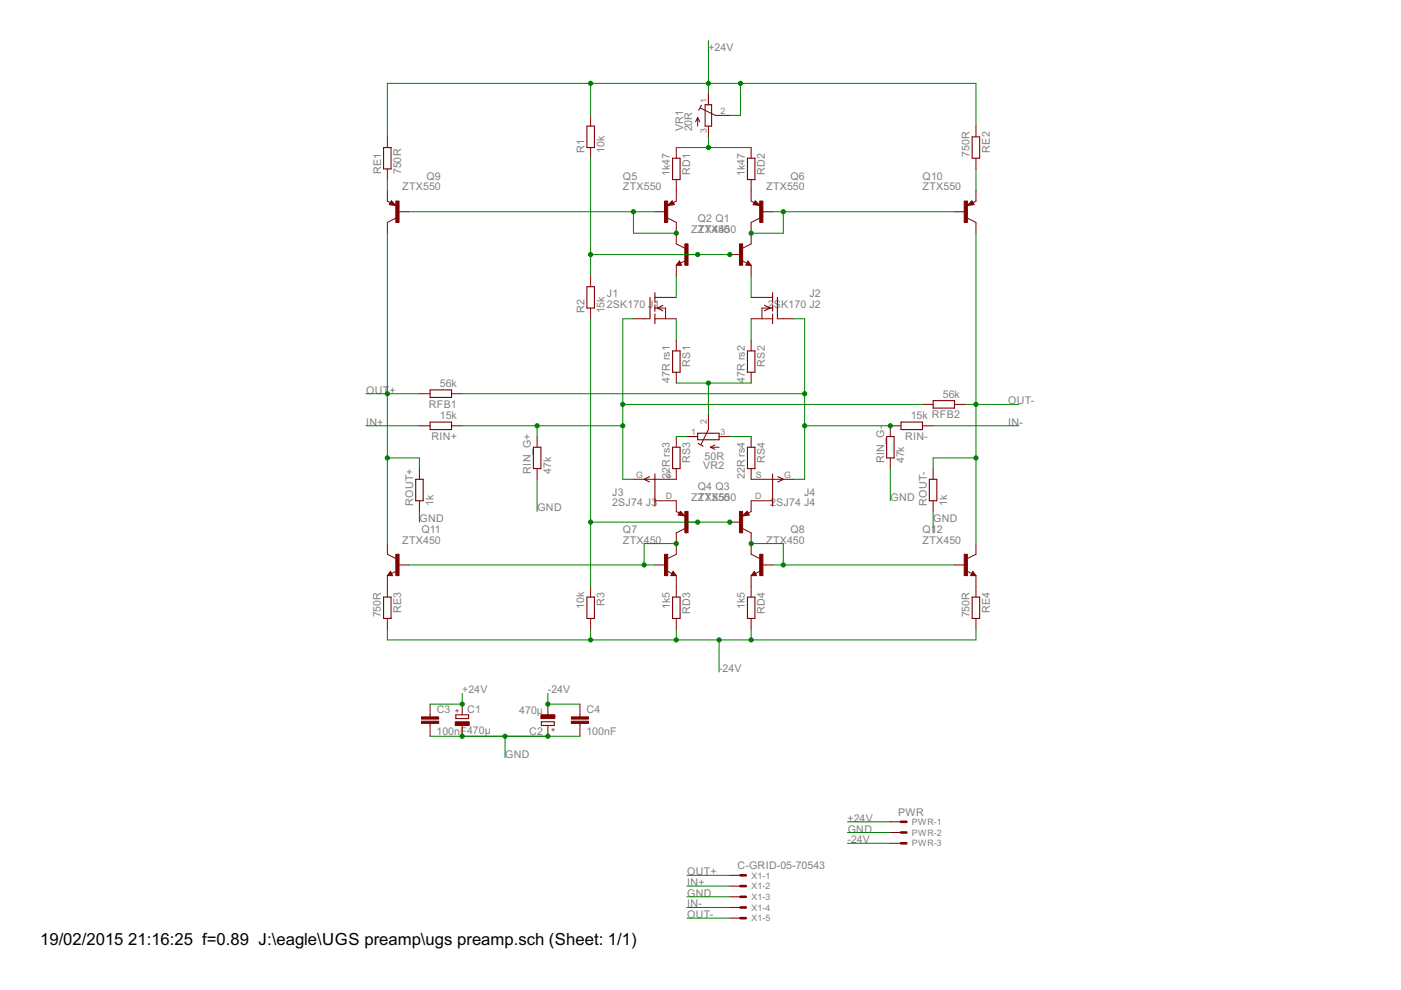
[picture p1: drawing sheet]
<svg xmlns="http://www.w3.org/2000/svg" width="297mm" height="210mm" viewBox="0 0 297 210" stroke-linecap="round" stroke-linejoin="round" font-family="sans-serif">
<g fill="none" stroke="#800000" stroke-width=".23">
<path d="M81.3 31.3h1.6v4.5h-1.6zM124.4 26.7h1.6v4.6h-1.6zM142.6 33.5h1.6v4.6h-1.6zM148.7 22.3l-.6 1M149.5 22.2h1.4v4.5h-1.4zM158.5 33.5h1.6v4.6h-1.6zM206.1 29h1.6v4.5h-1.6zM83 43.2h.4l-.4-.2-.2 .3 .9 .1-.7-.7-.3 .6M142.5 43.2h-.4l.4-.2 .2 .3-.9 .1 .7-.7 .3 .6M144.1 55.8l-.1 .2h.3l-.2-.4-.5 .5h.7M158.6 55.8l.1 .2h-.3l.2-.4 .4 .5h-.6M160.2 43.2h.3l-.3-.2-.2 .3 .9 .1-.7-.7-.4 .6"/>
<path d="M206 43.2h-.3l.3-.2 .2 .3-.9 .1 .7-.7 .4 .6M124.4 60.8h1.6v4.5h-1.6zM137.8 63.1v4.5M138.9 62v2.1M138.9 64.6v1.4M138.9 66.6v2M140.5 64.7l-1.1 .6 1.1 .6M142.6 74.4h1.6v4.5h-1.6zM158.5 74.4h1.6v4.5h-1.6zM162.1 64.7l1.1 .6-1.1 .6M163.8 62v2.1M163.8 64.6v1.4"/>
<path d="M163.8 66.6v2M164.8 63.1v4.5M91.2 89.5h4.5v1.6h-4.5zM91.2 82.7h4.5v1.6h-4.5zM113.1 94.8h1.6v4.6h-1.6zM142.6 94.8h1.6v4.6h-1.6zM147.9 91.9h4.6v1.3h-4.6zM148 94l1.1 .6M158.5 94.8h1.6v4.6h-1.6zM188 92.6h1.6v4.5h-1.6zM191 89.5h4.6v1.6h-4.6zM197.8 84.9h4.6v1.6h-4.6z"/>
<path d="M88.1 101.6h1.6v4.6h-1.6zM137.7 101.1l-1.1 .5 1.1 .6M138.9 100.5v6.8M144.3 109h.3l-.3-.2-.2 .3 .9 .1-.7-.7-.3 .6M158.4 109h-.4l.4-.2 .2 .3-.9 .1 .7-.7 .3 .6M163.8 100.5v6.8M164.9 101.1l1.2 .5-1.2 .6M197 101.6h1.6v4.6h-1.6zM81.3 126.6h1.6v4.5h-1.6zM82.8 121.6l-.1 .2h.3l-.2-.4-.5 .5h.7M124.4 126.6h1.6v4.5h-1.6zM142.6 126.6h1.6v4.5h-1.6z"/>
<path d="M142.7 121.6l.1 .2h-.3l.2-.4 .5 .5h-.7M158.5 126.6h1.6v4.5h-1.6zM160 121.6l-.2 .2h.4l-.2-.4-.5 .5h.7M206.1 126.6h1.6v4.5h-1.6zM206.2 121.6l.2 .2h-.4l.2-.4 .5 .5h-.7M96.6 151.6h2.8v.8h-2.8zM114.8 153h2.7v.8h-2.7z"/>
</g>
<g fill="none" stroke="#800000" stroke-width=".21">
<path d="M150.2 19.9v2.3M82.1 29v2.3M82.1 35.8v2.3M125.2 24.5v2.2M125.2 31.3v2.2M143.4 31.3v2.2M143.4 38.1v4.5l-.7 .4M147.9 24.9v1.8M147.9 24.9l-.4 .9M147.9 24.9l.5 .9M148.5 22.9l3.2 1.6h3M150.2 26.7v2.3"/>
<path d="M159.3 31.3v2.2M159.3 38.1v4.5l.6 .4M206.9 26.7v2.3M206.9 33.5v2.3M82.1 40.4v2.2l.7 .4M83 42.6l.9 1-1.4-.2zM83.9 46.2l-1.8 1v2.2M84.4 44.9h2.3M125.2 58.5v2.3M138.9 44.9h2.2M141.6 46.2l1.8 1v4.5l1.8 .9M142.5 42.6l.5 .8-1.4 .2z"/>
<path d="M143.4 56.2v2.3M144.1 55.3l.4 .9h-1.1zM145.4 55.2l-1.1 .6M145.6 54h2.3M154.7 54h2.3M157.3 55.2l1.1 .6M158.6 55.3l.7 .9h-1.2zM159.3 56.2v2.3M160.1 42.6l1 1-1.4-.2zM161.1 46.2l-1.8 1v4.5l-1.8 .9M161.5 44.9h2.3M202.4 44.9h2.3"/>
<path d="M205.1 46.2l1.8 1v2.2M206.1 42.6l.4 .8-1.4 .2zM206.9 40.4v2.2l-.6 .4M125.2 65.3v2.3M134.3 67.6h3.5M138.9 67.6h4.5M138.9 65.3h2.2v2.3M138.9 63.1h4.5M143.4 72.1v2.3M143.4 78.9v2.3M159.3 72.1v2.3M159.3 78.9v2.3"/>
<path d="M159.3 67.6h4.5M159.3 63.1h4.5M163.8 65.3h-2.3v2.3M164.9 67.6h3.4M88.9 99.4v2.2M88.9 90.3h2.3M88.9 83.5h2.3M95.7 90.3h2.3M95.7 83.5h2.3M113.9 92.6v2.2M113.9 99.4v2.2M143.4 92.6v2.2"/>
<path d="M143.4 99.4v2.2h-9.1M145.6 92.6h2.3M150.2 88v3.1l-1.6 3.1M150.6 94.8h1.9M150.6 94.8l1 .5M151.6 94.4l-1 .4M152.5 92.6h2.2M159.3 92.6v2.2M159.3 99.4v2.2h9M188.8 97.1v2.3M191 90.3h-2.2v2.3M195.6 90.3h2.2"/>
<path d="M195.6 85.7h2.2M197.8 99.4v2.2M202.4 85.7h2.3M82.1 115.3v2.2l1.8 .9M84.4 119.8h2.3M88.9 106.2v2.2M138.9 106.2h4.5v2.2l.6 .4M138.9 119.8h2.2M144.3 108.4l.9 1-1.4-.2zM145.2 112.1l-1.8 .9v4.5l-1.8 .9M145.6 110.7h2.3M154.7 110.7h2.3"/>
<path d="M157.5 112.1l1.8 .9v4.5l1.8 .9M158.4 108.4l.5 .8-1.4 .2zM161.5 119.8h2.3M163.8 106.2h-4.5v2.2l-.7 .4M197.8 106.2v2.2M202.4 119.8h2.3M206.9 115.3v2.2l-1.8 .9M82.1 122v4.6M82.1 131.1v2.3M82.8 121.1l.4 .9h-1.1zM84.1 121.1l-1.1 .5M125.2 124.3v2.3"/>
<path d="M125.2 131.1v2.3M141.4 121.1l1.1 .5M142.7 121.1l.7 .9h-1.2zM143.4 122v4.6M143.4 131.1v2.3M159.3 122v4.6M159.3 131.1v2.3M160 121.1l.4 .9h-1.1zM161.3 121.1l-1.1 .5M204.9 121.1l1.1 .5M206.2 121.1l.7 .9h-1.1zM206.9 122v4.6"/>
<path d="M206.9 131.1v2.3M91.2 149.3v2.7M91.2 153.4v2.7M98 149.3v2.3M98 153.8v2.3M116.2 149.3v2.3M116.2 153.8v2.3M123 149.3v2.7M123 153.4v2.7M188.8 174.2h2.2M188.8 176.5h2.2M188.8 178.8h2.2"/>
<path d="M154.7 185.6h2.3M154.7 187.9h2.3M154.7 190.1h2.3M154.7 192.4h2.3M154.7 194.7h2.3"/>
</g>
<g fill="#800000" stroke="#800000" stroke-width=".21">
<path d="M83.9 117.5h.7v4.5h-.7z"/>
<path d="M204.4 42.6h.7v4.6h-.7z"/>
<path d="M140.9 42.6h.7v4.6h-.7z"/>
<path d="M161.1 42.6h.7v4.6h-.7z"/>
<path d="M83.9 42.6h.7v4.6h-.7z"/>
<path d="M145.2 108.4h.7v4.6h-.7z"/>
<path d="M156.8 108.4h.7v4.6h-.7z"/>
<path d="M161.1 117.5h.7v4.5h-.7z"/>
<path d="M140.9 117.5h.7v4.5h-.7z"/>
<path d="M204.4 117.5h.7v4.5h-.7z"/>
<path d="M156.8 51.7h.7v4.5h-.7z"/>
<path d="M145.2 51.7h.7v4.5h-.7z"/>
<path d="M96.5 153h3v.8h-3z"/>
<path d="M114.7 151.6h2.9v.8h-2.9z"/>
<path d="M89.4 152.9h3.6v.5h-3.6z"/>
<path d="M89.4 152h3.6v.5h-3.6z"/>
<path d="M121.1 152.9h3.7v.5h-3.7z"/>
<path d="M121.1 152h3.7v.5h-3.7z"/>
</g>
<path d="M191 174.2h1.2M191 176.5h1.2M191 178.8h1.2M157 185.6h1.1M157 187.9h1.1M157 190.1h1.1M157 192.4h1.1M157 194.7h1.1" fill="none" stroke="#800000" stroke-width=".55"/>
<g fill="none" stroke="#008000" stroke-width=".21">
<path d="M125.2 17.7v6.8M150.2 8.6v11.3M157 17.7v6.8h-2.3M82.1 38.1v2.3M125.2 33.5v25M143.4 31.3h15.9M150.2 29v2.3M206.9 26.7v-9h-124.8v11.3M206.9 35.8v4.6M82.1 49.4v65.9M86.7 44.9h52.2M125.2 54h29.5"/>
<path d="M134.3 44.9v4.5h9.1M143.4 58.5v4.6M159.3 58.5v4.6M163.8 44.9h38.6M166.1 44.9v4.5h-6.8M206.9 49.4v65.9M125.2 67.6v56.7M134.3 67.6h-2.3v34h2.3M143.4 67.6v4.5M159.3 67.6v4.5M168.3 67.6h2.3v34h-2.3M77.6 83.5h11.3"/>
<path d="M77.6 90.3h11.3M82.1 97.1h6.8v2.3M98 83.5h72.6M98 90.3h34M113.9 90.3v2.3M132 85.7h63.6M143.4 81.2h15.9M143.4 92.6h2.2M150.2 81.2v6.8M154.7 92.6h4.6M170.6 90.3h18.2M188.8 99.4v6.8"/>
<path d="M197.8 90.3h18.2M204.7 85.7h11.3M206.9 97.1h-9.1v2.3M86.7 119.8h52.2M88.9 108.4v2.3M113.9 101.6v6.8M125.2 110.7h29.5M143.4 115.3h-6.8v4.5M159.3 115.3h6.8v4.5M163.8 119.8h38.6M197.8 108.4v4.6M82.1 133.4v2.3h124.8v-2.3"/>
<path d="M125.2 133.4v2.3M143.4 133.4v2.3M152.5 135.7v6.8M159.3 133.4v2.3M91.2 156.1h31.8M98 147v2.3h-6.8M107.1 156.1v4.5M116.2 147v2.3h6.8M179.7 174.2h9.1M179.7 178.8h9.1M179.7 176.5h9.1M145.6 185.6h9.1"/>
<path d="M145.6 187.9h9.1M145.6 190.1h9.1M145.6 194.7h9.1M145.6 192.4h9.1"/>
</g>
<g fill="#008000" stroke="#008000" stroke-width=".21">
<circle cx="150.2" cy="17.7" r=".44"/>
<circle cx="125.2" cy="17.7" r=".44"/>
<circle cx="157" cy="17.7" r=".44"/>
<circle cx="98" cy="149.3" r=".44"/>
<circle cx="150.2" cy="31.3" r=".44"/>
<circle cx="125.2" cy="54" r=".44"/>
<circle cx="147.9" cy="54" r=".44"/>
<circle cx="154.7" cy="54" r=".44"/>
<circle cx="147.9" cy="110.7" r=".44"/>
<circle cx="154.7" cy="110.7" r=".44"/>
<circle cx="125.2" cy="110.7" r=".44"/>
<circle cx="125.2" cy="135.7" r=".44"/>
<circle cx="143.4" cy="135.7" r=".44"/>
<circle cx="159.3" cy="135.7" r=".44"/>
<circle cx="152.5" cy="135.7" r=".44"/>
<circle cx="116.2" cy="149.3" r=".44"/>
<circle cx="82.1" cy="83.5" r=".44"/>
<circle cx="82.1" cy="97.1" r=".44"/>
<circle cx="107.1" cy="156.1" r=".44"/>
<circle cx="98" cy="156.1" r=".44"/>
<circle cx="116.2" cy="156.1" r=".44"/>
<circle cx="206.9" cy="85.7" r=".44"/>
<circle cx="206.9" cy="97.1" r=".44"/>
<circle cx="150.2" cy="81.2" r=".44"/>
<circle cx="188.8" cy="90.3" r=".44"/>
<circle cx="170.6" cy="90.3" r=".44"/>
<circle cx="170.6" cy="83.5" r=".44"/>
<circle cx="113.9" cy="90.3" r=".44"/>
<circle cx="132" cy="90.3" r=".44"/>
<circle cx="132" cy="85.7" r=".44"/>
<circle cx="159.3" cy="115.3" r=".44"/>
<circle cx="166.1" cy="119.8" r=".44"/>
<circle cx="159.3" cy="49.4" r=".44"/>
<circle cx="166.1" cy="44.9" r=".44"/>
<circle cx="136.6" cy="119.8" r=".44"/>
<circle cx="143.4" cy="115.3" r=".44"/>
<circle cx="134.3" cy="44.9" r=".44"/>
<circle cx="143.4" cy="49.4" r=".44"/>
</g>
<g font-size="4">
<text x="8.5" y="200.4">19/02/2015</text>
<text x="27.2" y="200.4">21:16:25 f=0.89 J:\eagle\UGS preamp\ugs preamp.sch (Sheet: 1/1)</text>
</g>
<g font-size="2.5" fill="#808080">
<text x="150.2" y="10.9">+24V</text>
<text x="144.9" y="27.8" transform="rotate(-90 144.9 27.8)">VR1</text>
<text x="146.8" y="27.9" transform="rotate(-90 146.8 27.9)">20R</text>
<text x="123.9" y="32.4" transform="rotate(-90 123.9 32.4)">R1</text>
<text x="128.2" y="32.4" transform="rotate(-90 128.2 32.4)">10k</text>
<text x="205.6" y="33.3" transform="rotate(-90 205.6 33.3)">750R</text>
<text x="209.8" y="32.4" transform="rotate(-90 209.8 32.4)">RE2</text>
<text x="80.8" y="36.9" transform="rotate(-90 80.8 36.9)">RE1</text>
<text x="85.1" y="37" transform="rotate(-90 85.1 37)">750R</text>
<text x="85.3" y="40.4">ZTX550</text>
<text x="90.4" y="38.1">Q9</text>
<text x="132.1" y="40.4">ZTX550</text>
<text x="132.1" y="38.1">Q5</text>
<text x="142" y="37.3" transform="rotate(-90 142 37.3)">1k47</text>
<text x="146.3" y="37.1" transform="rotate(-90 146.3 37.1)">RD1</text>
<text x="157.9" y="37.3" transform="rotate(-90 157.9 37.3)">1k47</text>
<text x="162.2" y="37.1" transform="rotate(-90 162.2 37.1)">RD2</text>
<text x="162.4" y="40.4">ZTX550</text>
<text x="167.6" y="38.1">Q6</text>
<text x="195.6" y="40.4">ZTX550</text>
<text x="195.6" y="38.1">Q10</text>
<text x="148" y="47.2">Q2 Q1</text>
<text x="146.6" y="49.4">ZZX450</text>
<text x="148" y="49.4">TTX450</text>
<text x="128.6" y="65.3">2SK170 J1</text>
<text x="128.7" y="63.1">J1</text>
<text x="162.8" y="65.3">2S</text>
<text x="165.7" y="65.3">K170 J2</text>
<text x="171.6" y="63.1">J2</text>
<text x="123.9" y="66.4" transform="rotate(-90 123.9 66.4)">R2</text>
<text x="128.2" y="66.5" transform="rotate(-90 128.2 66.5)">15k</text>
<text x="146.3" y="77.8" transform="rotate(-90 146.3 77.8)">RS1</text>
<text x="162.2" y="77.8" transform="rotate(-90 162.2 77.8)">RS2</text>
<text x="77.6" y="83.5">OUT</text>
<text x="82.6" y="83.5">+</text>
<text x="93.2" y="82.1">56k</text>
<text x="142" y="81.2" transform="rotate(-90 142 81.2)">47R rs1</text>
<text x="157.9" y="81.2" transform="rotate(-90 157.9 81.2)">47R rs2</text>
<text x="90.9" y="86.4">RFB1</text>
<text x="93.2" y="88.9">15k</text>
<text x="193.1" y="88.9">15k RFB2</text>
<text x="199.9" y="84.4">56k</text>
<text x="213.8" y="85.7">OUT-</text>
<text x="77.6" y="90.3">IN+</text>
<text x="91.5" y="93.2">RIN+</text>
<text x="191.9" y="93.2">RIN-</text>
<text x="213.8" y="90.3">IN-</text>
<text x="112.5" y="100.5" transform="rotate(-90 112.5 100.5)">RIN_G+</text>
<text x="116.8" y="100.5" transform="rotate(-90 116.8 100.5)">47k</text>
<text x="142" y="101.6" transform="rotate(-90 142 101.6)">22R rs3</text>
<text x="146.3" y="98.2" transform="rotate(-90 146.3 98.2)">RS3</text>
<text x="149.1" y="99.5">VR2</text>
<text x="149.4" y="97.5">50R</text>
<text x="157.9" y="101.6" transform="rotate(-90 157.9 101.6)">22R rs4</text>
<text x="162.2" y="98.2" transform="rotate(-90 162.2 98.2)">RS4</text>
<text x="187.4" y="98.2" transform="rotate(-90 187.4 98.2)">RIN_G-</text>
<text x="191.7" y="98.2" transform="rotate(-90 191.7 98.2)">47k</text>
<text x="87.6" y="107.3" transform="rotate(-90 87.6 107.3)">ROUT+</text>
<text x="91.9" y="107.3" transform="rotate(-90 91.9 107.3)">1k</text>
<text x="129.8" y="107.3">2SJ74 J3</text>
<text x="129.8" y="105.1">J3</text>
<text x="146.6" y="106.2">ZZX55050</text>
<text x="148" y="103.9">Q4 Q3</text>
<text x="148" y="106.2">TTX</text>
<text x="163.3" y="107.3">2SJ74 J4</text>
<text x="170.5" y="105.1">J4</text>
<text x="188.8" y="106.2">GND</text>
<text x="196.5" y="107.3" transform="rotate(-90 196.5 107.3)">ROUT-</text>
<text x="200.8" y="107.3" transform="rotate(-90 200.8 107.3)">1k</text>
<text x="89" y="110.7">GND</text>
<text x="89.4" y="113">Q11</text>
<text x="113.9" y="108.4">GND</text>
<text x="132.1" y="113">Q7</text>
<text x="167.6" y="113">Q8</text>
<text x="195.6" y="113">Q12</text>
<text x="197.9" y="110.7">GND</text>
<text x="85.3" y="115.2">ZTX450</text>
<text x="132.1" y="115.2">ZTX450</text>
<text x="162.4" y="115.2">ZTX450</text>
<text x="195.6" y="115.2">ZTX450</text>
<text x="80.8" y="130.9" transform="rotate(-90 80.8 130.9)">750R</text>
<text x="85" y="130" transform="rotate(-90 85 130)">RE3</text>
<text x="123.9" y="129.1" transform="rotate(-90 123.9 129.1)">10k</text>
<text x="128.2" y="128.4" transform="rotate(-90 128.2 128.4)">R3</text>
<text x="142" y="129.1" transform="rotate(-90 142 129.1)">1k5</text>
<text x="146.3" y="130.1" transform="rotate(-90 146.3 130.1)">RD3</text>
<text x="157.9" y="129.1" transform="rotate(-90 157.9 129.1)">1k5</text>
<text x="162.2" y="130.1" transform="rotate(-90 162.2 130.1)">RD4</text>
<text x="205.6" y="130.9" transform="rotate(-90 205.6 130.9)">750R</text>
<text x="209.8" y="130" transform="rotate(-90 209.8 130)">RE4</text>
<text x="152.5" y="142.5">-24V</text>
<text x="98" y="147">+24V</text>
<text x="116.2" y="147">-24V</text>
<text x="92.6" y="155.8">100nF470µ</text>
<text x="92.6" y="151.2">C3</text>
<text x="99.1" y="151.1">C1</text>
<text x="110.1" y="151.3">470µ</text>
<text x="112.2" y="155.8">C2</text>
<text x="124.3" y="155.8">100nF</text>
<text x="124.4" y="151.2">C4</text>
<text x="107.1" y="160.6">GND</text>
<text x="190.4" y="173">PWR</text>
<text x="179.7" y="174.2">+24V</text>
<text x="179.7" y="178.8">-24V</text>
<text x="179.7" y="176.5">GND</text>
<text x="145.7" y="185.6">OUT+</text>
<text x="156.4" y="184.3">C-GRID-05-70543</text>
<text x="145.7" y="187.9">IN+</text>
<text x="145.7" y="190.1">GND</text>
<text x="145.7" y="194.7">OUT-</text>
<text x="145.7" y="192.4">IN-</text>
</g>
<g font-size="2.1" fill="#808080">
<text x="149.9" y="21.9" transform="rotate(-90 149.9 21.9)">1</text>
<text x="149.9" y="28.1" transform="rotate(-90 149.9 28.1)">3</text>
<text x="152.8" y="24.2">2</text>
<text x="149.9" y="90" transform="rotate(-90 149.9 90)">2</text>
<text x="146.5" y="92.2">1</text>
<text x="152.8" y="92.2">3</text>
<text x="134.9" y="101.3">G</text>
<text x="141.1" y="101.3">S</text>
<text x="160.2" y="101.3">S</text>
<text x="166.3" y="101.3">G</text>
<text x="141.1" y="105.8">D</text>
<text x="160.1" y="105.8">D</text>
<text x="193.3" y="174.9">PWR-1</text>
<text x="193.3" y="177.2">PWR-2</text>
<text x="193.3" y="179.5">PWR-3</text>
<text x="159.3" y="186.3">X1-1</text>
<text x="159.3" y="188.5">X1-2</text>
<text x="159.3" y="190.8">X1-3</text>
<text x="159.3" y="193.1">X1-4</text>
<text x="159.3" y="195.4">X1-5</text>
</g>
<g font-size="1.8" fill="#800000">
<text x="97.5" y="151.2" transform="rotate(-90 97.5 151.2)">+</text>
<text x="117.8" y="155.1" transform="rotate(-90 117.8 155.1)">+</text>
</g>
</svg>
